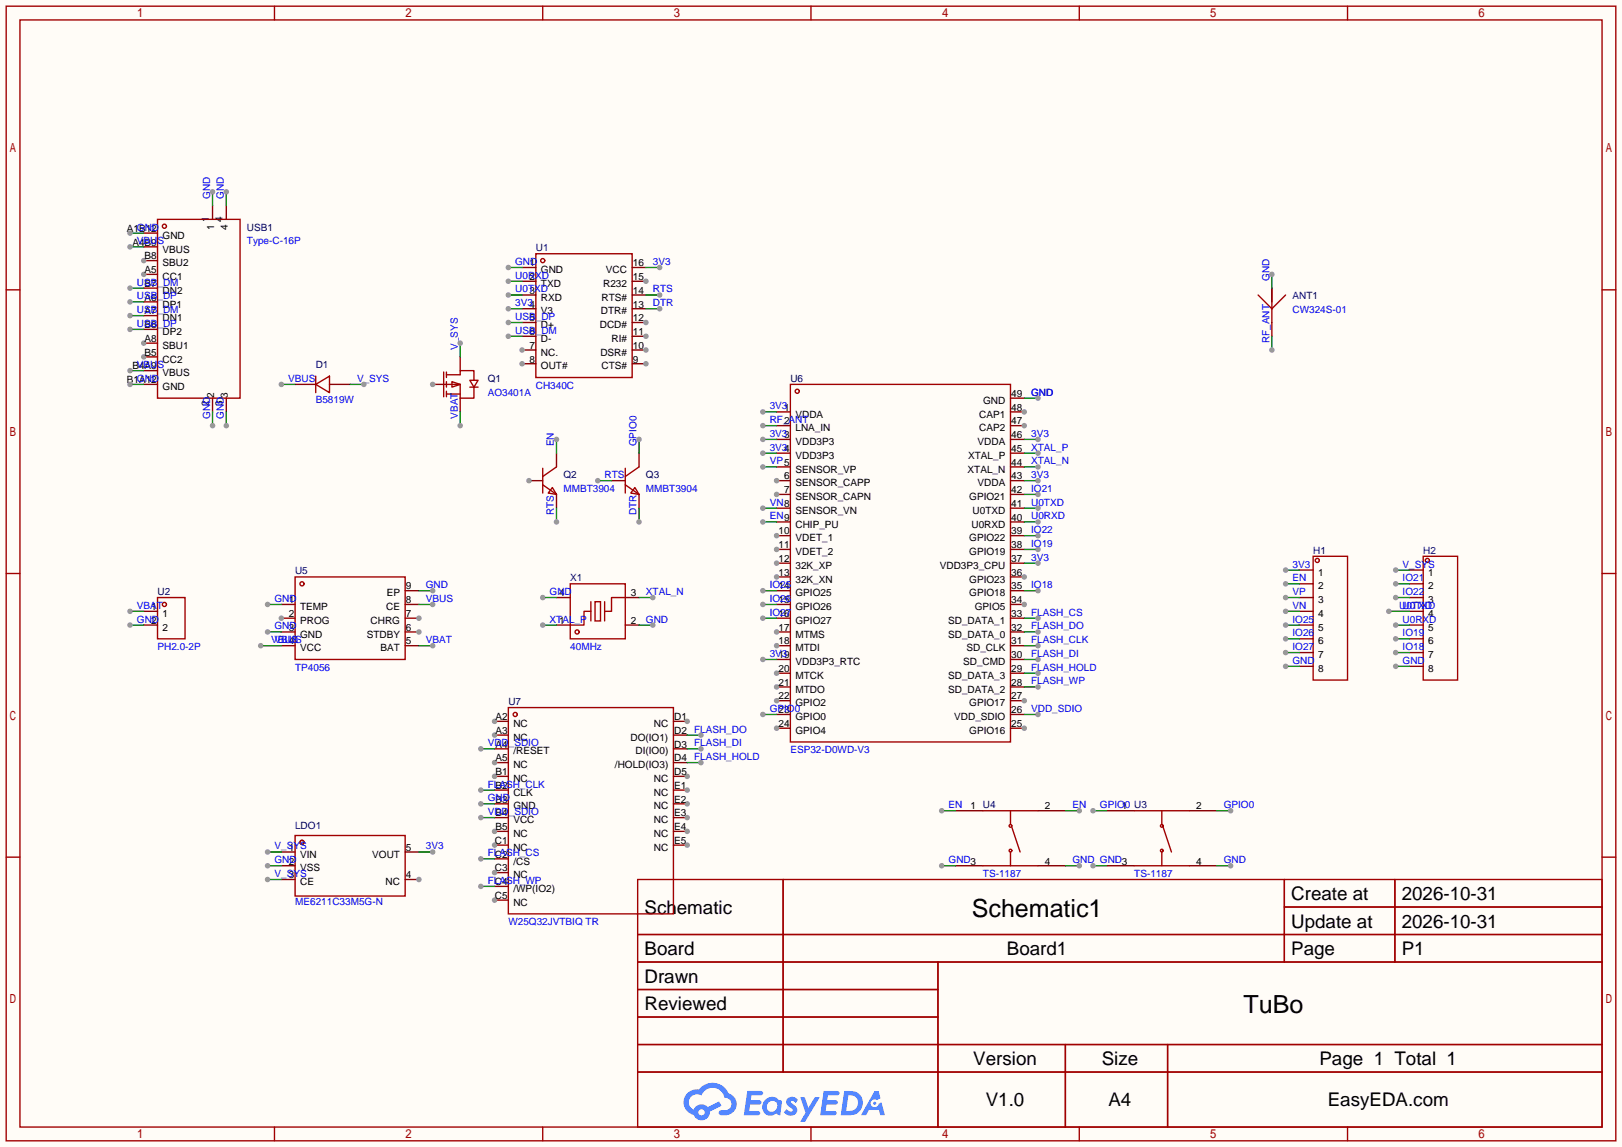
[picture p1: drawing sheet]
<svg xmlns="http://www.w3.org/2000/svg" width="299mm" height="212mm" viewBox="0 0 299 212" stroke-linecap="round" stroke-linejoin="round" font-family="sans-serif">
<path d="M0 0h299.5v211.8h-299.5z" fill="#fffcf7"/>
<g fill="none" stroke="#a10000" stroke-width=".25">
<path d="M1.1 1.1h297.2v209.6h-297.2zM3.7 3.7h292.1v204.5h-292.1zM50.7 1.1v2.6M100.2 1.1v2.6M149.7 1.1v2.6M199.3 1.1v2.6M248.8 1.1v2.6M1.1 53.5h2.6M295.8 53.5h2.5M1.1 105.9h2.6M295.8 105.9h2.5M1.1 158.3h2.6"/>
<path d="M295.8 158.3h2.5M117.7 162.4h178.1v45.8h-178.1zM117.7 172.6h178.1M117.7 177.7h178.1M144.6 162.4v35.6M173.2 177.7v30.5M237.1 162.4v15.3M237.1 167.5h58.7M257.5 162.4v15.3M117.7 182.8h55.5M117.7 192.9h178.1M117.7 187.8h55.5"/>
<path d="M117.7 198h178.1M196.7 192.9v15.3M215.6 192.9v15.3M50.7 208.2v2.5M100.2 208.2v2.5M149.7 208.2v2.5M199.3 208.2v2.5M248.8 208.2v2.5"/>
</g>
<g fill="#5487ff">
<path d="M145.5 202.8a1.3 1.3 0 0 1 1.8 .3l-.4 .6a.54 .54 0 0 0-.9-.2l.1 .2a1.58 1.58 0 0 1 1.1 1.6 1.43 1.43 0 0 1-2.5 .1l.5-.6a.64 .64 0 0 0 .5 .5 .64 .64 0 0 0 .7-.3l-.2-.2a1.6 1.6 0 0 1-1-1.6z"/>
<path d="M147.7 202.7h.9l.7 1.9 1.1-1.9h.9l-2.7 4.5h-.9l1-1.7z"/>
<path d="M138 201.5h1.6a1.31 1.31 0 0 1 1.2 .2 .4 .4 0 0 1-.3 .6h-1.8l-.1 .9h1.6a.4 .4 0 0 1 .4 .4 .4 .4 0 0 1-.4 .4h-1.7l-.2 1.2h.8a1.23 1.23 0 0 1 1.2 .2 .39 .39 0 0 1-.3 .6h-2.7z"/>
<path d="M152.1 201.5h1.6a1.32 1.32 0 0 1 1.3 .2 .39 .39 0 0 1-.4 .6h-1.7l-.2 .9h1.7a.4 .4 0 0 1 .3 .4 .4 .4 0 0 1-.4 .4h-1.7l-.2 1.2h.8a1.23 1.23 0 0 1 1.2 .2 .39 .39 0 0 1-.3 .6h-2.7z"/>
<path d="M161.5 201.5h.7l.4 1.3-.7 .4a.75 .75 0 0 0-1.1 .3 .75 .75 0 0 0 .5 1 .75 .75 0 0 0 .9-.6l.6-.3 .6 2.4h-.9l-.2-1h-1.9l-.5 1h-.9z"/>
<path d="M155.9 201.5l-.7 4.5h1.5a2.27 2.27 0 0 0 2.6-2.3 2.27 2.27 0 0 0-2.7-2.2zM156.6 202.3a1.5 1.5 0 0 1 1.8 1.5 1.5 1.5 0 0 1-1.9 1.4h-.3z"/>
<path d="M141.3 203.1a1.62 1.62 0 0 0-.4 2.1 1.62 1.62 0 0 0 2 .7l.4-.3 .3 .3 .5 .1 .3-2.5-.2-.3h-.4a1.58 1.58 0 0 0-2.5-.1zM141.9 203.6a.99 .99 0 0 1 1.6 .3 .99 .99 0 0 1-.9 1.4 .94 .94 0 0 1-1-.5 .94 .94 0 0 1 .3-1.2z"/>
<path d="M126.9 201.9a2.37 2.37 0 0 0 1.2 4 1.54 1.54 0 0 0 1.7 1 1.54 1.54 0 0 0 1.3-1.6l2.1-1.1-.5-.8-2 1.1a1.57 1.57 0 0 0-2.6 .4 1.5 1.5 0 0 1-.8-2.1 1.5 1.5 0 0 1 2.2-.5 2.23 2.23 0 0 1 2.3-1.4 2.23 2.23 0 0 1 2 1.8 1.16 1.16 0 0 1 1.2 1.1 1.16 1.16 0 0 1-1 1.3h-.7a.47 .47 0 0 0-.6 .3 .47 .47 0 0 0 .4 .6 2.23 2.23 0 0 0 2.3-.7 2.23 2.23 0 0 0 .4-2.3 2.16 2.16 0 0 0-1.3-1.1 3.2 3.2 0 0 0-5.4-.7l-1.2 .1zM129 205.4a.58 .58 0 0 1 1.1 0 .58 .58 0 0 1-1.1 0z"/>
<circle cx="161.5" cy="203.8" r=".28"/>
</g>
<g fill="none" stroke="#a10000" stroke-width=".25">
<path d="M54.5 154.3h20.3v11.2h-20.3z"/>
<circle cx="55.8" cy="155.6" r=".38"/>
</g>
<path d="M51.9 157.4h2.6M51.9 159.9h2.6M51.9 162.4h2.6M74.8 162.4h2.5" fill="none" stroke="#870000" stroke-width=".25"/>
<circle cx="77.3" cy="162.4" r=".51" fill="#999"/>
<path d="M96.4 49.4h2.5M96.4 51.9h2.5M96.4 54.5h2.5M96.4 57h2.5M96.4 59.6h2.5M96.4 62.1h2.5M96.4 64.6h2.5M74.8 157.4h2.5" fill="none" stroke="#870000" stroke-width=".25"/>
<g fill="none" stroke="#a10000" stroke-width=".25">
<path d="M98.9 46.9h17.8v22.8h-17.8z"/>
<circle cx="100.2" cy="48.1" r=".38"/>
</g>
<circle cx="96.4" cy="64.6" r=".51" fill="#999"/>
<path d="M96.4 67.2h2.5" fill="none" stroke="#870000" stroke-width=".25"/>
<circle cx="96.4" cy="67.2" r=".51" fill="#999"/>
<path d="M116.7 67.2h2.6" fill="none" stroke="#870000" stroke-width=".25"/>
<circle cx="119.3" cy="67.2" r=".51" fill="#999"/>
<path d="M116.7 64.6h2.6" fill="none" stroke="#870000" stroke-width=".25"/>
<circle cx="119.3" cy="64.6" r=".51" fill="#999"/>
<path d="M116.7 62.1h2.6" fill="none" stroke="#870000" stroke-width=".25"/>
<circle cx="119.3" cy="62.1" r=".51" fill="#999"/>
<path d="M116.7 59.6h2.6" fill="none" stroke="#870000" stroke-width=".25"/>
<circle cx="119.3" cy="59.6" r=".51" fill="#999"/>
<path d="M116.7 57h2.6M116.7 54.5h2.6M116.7 51.9h2.6" fill="none" stroke="#870000" stroke-width=".25"/>
<circle cx="119.3" cy="51.9" r=".51" fill="#999"/>
<path d="M116.7 49.4h2.6M74.8 109.1h2.5M74.8 111.6h2.5M74.8 114.2h2.5" fill="none" stroke="#870000" stroke-width=".25"/>
<circle cx="77.3" cy="114.2" r=".51" fill="#999"/>
<path d="M74.8 116.7h2.5" fill="none" stroke="#870000" stroke-width=".25"/>
<circle cx="77.3" cy="116.7" r=".51" fill="#999"/>
<path d="M51.9 119.3h2.6M51.9 116.7h2.6M51.9 114.2h2.6M74.8 119.3h2.5" fill="none" stroke="#870000" stroke-width=".25"/>
<circle cx="51.9" cy="114.2" r=".51" fill="#999"/>
<path d="M143.4 76.1h2.5M143.4 78.6h2.5M143.4 81.2h2.5M143.4 83.7h2.5M143.4 86.2h2.5M143.4 88.8h2.5M51.9 111.6h2.6" fill="none" stroke="#870000" stroke-width=".25"/>
<g fill="none" stroke="#a10000" stroke-width=".25">
<path d="M145.9 71h40.7v66h-40.7zM54.5 106.6h20.3v15.2h-20.3z"/>
<circle cx="147.2" cy="72.3" r=".38"/>
<circle cx="55.8" cy="107.8" r=".38"/>
</g>
<circle cx="143.4" cy="88.8" r=".51" fill="#999"/>
<path d="M143.4 91.3h2.5" fill="none" stroke="#870000" stroke-width=".25"/>
<circle cx="143.4" cy="91.3" r=".51" fill="#999"/>
<path d="M143.4 93.9h2.5M143.4 96.4h2.5M143.4 98.9h2.5" fill="none" stroke="#870000" stroke-width=".25"/>
<circle cx="143.4" cy="98.9" r=".51" fill="#999"/>
<path d="M143.4 101.5h2.5" fill="none" stroke="#870000" stroke-width=".25"/>
<circle cx="143.4" cy="101.5" r=".51" fill="#999"/>
<path d="M143.4 104h2.5" fill="none" stroke="#870000" stroke-width=".25"/>
<circle cx="143.4" cy="104" r=".51" fill="#999"/>
<path d="M143.4 106.6h2.5" fill="none" stroke="#870000" stroke-width=".25"/>
<circle cx="143.4" cy="106.6" r=".51" fill="#999"/>
<path d="M143.4 109.1h2.5M143.4 111.6h2.5M143.4 114.2h2.5M143.4 116.7h2.5" fill="none" stroke="#870000" stroke-width=".25"/>
<circle cx="143.4" cy="116.7" r=".51" fill="#999"/>
<path d="M143.4 119.3h2.5" fill="none" stroke="#870000" stroke-width=".25"/>
<circle cx="143.4" cy="119.3" r=".51" fill="#999"/>
<path d="M143.4 121.8h2.5M143.4 124.3h2.5" fill="none" stroke="#870000" stroke-width=".25"/>
<circle cx="143.4" cy="124.3" r=".51" fill="#999"/>
<path d="M143.4 126.9h2.5" fill="none" stroke="#870000" stroke-width=".25"/>
<circle cx="143.4" cy="126.9" r=".51" fill="#999"/>
<path d="M143.4 129.4h2.5" fill="none" stroke="#870000" stroke-width=".25"/>
<circle cx="143.4" cy="129.4" r=".51" fill="#999"/>
<path d="M143.4 132h2.5M143.4 134.5h2.5" fill="none" stroke="#870000" stroke-width=".25"/>
<circle cx="143.4" cy="134.5" r=".51" fill="#999"/>
<path d="M186.6 134.5h2.5" fill="none" stroke="#870000" stroke-width=".25"/>
<circle cx="189.1" cy="134.5" r=".51" fill="#999"/>
<path d="M186.6 132h2.5M186.6 129.4h2.5" fill="none" stroke="#870000" stroke-width=".25"/>
<circle cx="189.1" cy="129.4" r=".51" fill="#999"/>
<path d="M186.6 119.3h2.5M186.6 116.7h2.5M186.6 114.2h2.5M186.6 111.6h2.5M186.6 126.9h2.5M186.6 124.3h2.5M186.6 121.8h2.5" fill="none" stroke="#870000" stroke-width=".25"/>
<circle cx="189.1" cy="111.6" r=".51" fill="#999"/>
<path d="M186.6 109.1h2.5M186.6 106.6h2.5" fill="none" stroke="#870000" stroke-width=".25"/>
<circle cx="189.1" cy="106.6" r=".51" fill="#999"/>
<path d="M186.6 78.6h2.5M186.6 98.9h2.5M186.6 96.4h2.5M186.6 93.9h2.5M186.6 91.3h2.5M186.6 88.8h2.5M186.6 86.2h2.5M186.6 83.7h2.5M186.6 81.2h2.5M186.6 104h2.5M186.6 101.5h2.5" fill="none" stroke="#870000" stroke-width=".25"/>
<circle cx="189.1" cy="78.6" r=".51" fill="#999"/>
<path d="M186.6 76.1h2.5" fill="none" stroke="#870000" stroke-width=".25"/>
<circle cx="189.1" cy="76.1" r=".51" fill="#999"/>
<path d="M234.8 53.2v2.6M234.8 59.6v2.5M79.9 71h2.5M85 65.9v2.6M186.6 73.5h2.5" fill="none" stroke="#870000" stroke-width=".25"/>
<path d="M232.3 54.5l2.5 2.5 2.6-2.5M234.8 53.2v6.4" fill="none" stroke="#a10000" stroke-width=".25"/>
<circle cx="79.9" cy="71" r=".51" fill="#999"/>
<path d="M39.2 38v2.5M41.8 38v2.5M26.5 48.1h2.6M39.2 73.5v2.6M41.8 73.5v2.6M85 73.5v2.6" fill="none" stroke="#870000" stroke-width=".25"/>
<path d="M81.9 68.7v4.6M82.4 71h2.6v2.5h2.5v-2M82.4 69.2h2.6v-.7h2.5v1.7M82.4 72.8h2.6M82.4 68.7v1M82.4 70.5v1M82.4 72.3v1M83.4 70.5l1.6 .5-1.6 .5zM86.7 70.2h1.6l-.8 1.3zM86.7 71.5h1.6" fill="none" stroke="#a10000" stroke-width=".25"/>
<circle cx="26.5" cy="48.1" r=".51" fill="#999"/>
<path d="M26.5 53.2h2.6M26.5 60.8h2.6M26.5 65.9h2.6" fill="none" stroke="#870000" stroke-width=".25"/>
<circle cx="26.5" cy="65.9" r=".51" fill="#999"/>
<path d="M26.5 63.4h2.6" fill="none" stroke="#870000" stroke-width=".25"/>
<circle cx="26.5" cy="63.4" r=".51" fill="#999"/>
<path d="M26.5 58.3h2.6M26.5 55.8h2.6M26.5 50.7h2.6" fill="none" stroke="#870000" stroke-width=".25"/>
<circle cx="26.5" cy="50.7" r=".51" fill="#999"/>
<path d="M26.5 45.6h2.6M26.5 43.1h2.6M26.5 71h2.6M26.5 68.5h2.6M26.5 112.9h2.6M26.5 115.4h2.6M91.3 133.2h2.6" fill="none" stroke="#870000" stroke-width=".25"/>
<g fill="none" stroke="#a10000" stroke-width=".25">
<path d="M29.1 40.5h15.2v33h-15.2zM29.1 110.4h5.1v7.6h-5.1zM93.9 130.7h30.4v38.1h-30.4z"/>
<circle cx="30.4" cy="41.8" r=".38"/>
<circle cx="30.4" cy="111.6" r=".38"/>
<circle cx="95.1" cy="132" r=".38"/>
</g>
<circle cx="91.3" cy="133.2" r=".51" fill="#999"/>
<path d="M91.3 135.8h2.6" fill="none" stroke="#870000" stroke-width=".25"/>
<circle cx="91.3" cy="135.8" r=".51" fill="#999"/>
<path d="M91.3 138.3h2.6M91.3 140.8h2.6" fill="none" stroke="#870000" stroke-width=".25"/>
<circle cx="91.3" cy="140.8" r=".51" fill="#999"/>
<path d="M91.3 143.4h2.6" fill="none" stroke="#870000" stroke-width=".25"/>
<circle cx="91.3" cy="143.4" r=".51" fill="#999"/>
<path d="M91.3 145.9h2.6M91.3 148.5h2.6M91.3 151h2.6M91.3 153.5h2.6" fill="none" stroke="#870000" stroke-width=".25"/>
<circle cx="91.3" cy="153.5" r=".51" fill="#999"/>
<path d="M91.3 156.1h2.6" fill="none" stroke="#870000" stroke-width=".25"/>
<circle cx="91.3" cy="156.1" r=".51" fill="#999"/>
<path d="M91.3 158.6h2.6M91.3 161.2h2.6" fill="none" stroke="#870000" stroke-width=".25"/>
<circle cx="91.3" cy="161.2" r=".51" fill="#999"/>
<path d="M91.3 163.7h2.6M91.3 166.2h2.6" fill="none" stroke="#870000" stroke-width=".25"/>
<circle cx="91.3" cy="166.2" r=".51" fill="#999"/>
<path d="M124.3 156.1h2.6" fill="none" stroke="#870000" stroke-width=".25"/>
<circle cx="126.9" cy="156.1" r=".51" fill="#999"/>
<path d="M124.3 153.5h2.6" fill="none" stroke="#870000" stroke-width=".25"/>
<circle cx="126.9" cy="153.5" r=".51" fill="#999"/>
<path d="M124.3 151h2.6" fill="none" stroke="#870000" stroke-width=".25"/>
<circle cx="126.9" cy="151" r=".51" fill="#999"/>
<path d="M124.3 148.5h2.6" fill="none" stroke="#870000" stroke-width=".25"/>
<circle cx="126.9" cy="148.5" r=".51" fill="#999"/>
<path d="M124.3 145.9h2.6" fill="none" stroke="#870000" stroke-width=".25"/>
<circle cx="126.9" cy="145.9" r=".51" fill="#999"/>
<path d="M124.3 143.4h2.6" fill="none" stroke="#870000" stroke-width=".25"/>
<circle cx="126.9" cy="143.4" r=".51" fill="#999"/>
<path d="M124.3 138.3h2.6M124.3 135.8h2.6M124.3 133.2h2.6M124.3 140.8h2.6" fill="none" stroke="#870000" stroke-width=".25"/>
<circle cx="126.9" cy="133.2" r=".51" fill="#999"/>
<path d="M97.7 88.8h2.5M102.7 83.7v2.5" fill="none" stroke="#870000" stroke-width=".25"/>
<circle cx="97.7" cy="88.8" r=".51" fill="#999"/>
<g fill="none" stroke="#870000" stroke-width=".25">
<path d="M54.5 71h3.8M60.8 71h3.8M102.7 91.3v2.6M112.9 88.8h2.5M118 83.7v2.5M118 91.3v2.6M102.7 115.4h2.6M102.7 110.4h2.6M115.4 115.4h2.6M115.4 110.4h2.6M239.9 115.4h2.5M239.9 110.4h2.5"/>
<path d="M239.9 105.3h2.5M239.9 107.8h2.5M239.9 112.9h2.5M239.9 118h2.5M260.2 115.4h2.6M260.2 110.4h2.6M260.2 105.3h2.6M260.2 107.8h2.6M260.2 112.9h2.6M260.2 118h2.6M239.9 120.5h2.5M239.9 123.1h2.5"/>
<path d="M260.2 120.5h2.6M260.2 123.1h2.6M176.4 159.9h5.1M176.4 149.7h5.1M191.6 159.9h5.1M191.6 149.7h5.1M204.3 159.9h5.1M204.3 149.7h5.1M219.6 159.9h5.1M219.6 149.7h5.1"/>
</g>
<g fill="none" stroke="#a10000" stroke-width=".25">
<path d="M58.3 71l2.5-1.5v3zM58.3 69.5v3M100.2 89.5l2.5 1.8M100.2 86.5v4.6M102 90l.7 1.3-1.5-.2zM102.7 86.2l-2.5 1.8M115.4 89.5l2.6 1.8M115.4 86.5v4.6M117.2 90l.8 1.3-1.5-.2zM118 86.2l-2.6 1.8M105.3 107.8h10.1v10.2h-10.1zM109.1 112.9h-1.3v2.5h-2.5"/>
<path d="M109.1 111.1v3.6M109.9 111.1h1v3.6h-1zM111.6 111.1v3.6M115.4 110.4h-2.5v2.5h-1.3M242.4 102.7h6.4v22.9h-6.4zM262.8 102.7h6.3v22.9h-6.3zM181.5 159.9h10.1M181.5 149.7h10.1M186.6 149.7v2.6M186.6 157.4v2.5M186.8 152.8l1.5 4.6M209.4 159.9h10.2"/>
<path d="M209.4 149.7h10.2M214.5 149.7v2.6M214.5 157.4v2.5M214.8 152.8l1.5 4.6"/>
<circle cx="106.6" cy="116.7" r=".38"/>
<circle cx="243.2" cy="103.5" r=".38"/>
<circle cx="263.5" cy="103.5" r=".38"/>
<circle cx="186.6" cy="157.1" r=".25"/>
<circle cx="186.6" cy="152.5" r=".25"/>
<circle cx="214.5" cy="157.1" r=".25"/>
<circle cx="214.5" cy="152.5" r=".25"/>
</g>
<path d="M189.1 73.5h2.5" fill="none" stroke="#008700" stroke-width=".25"/>
<circle cx="191.6" cy="73.5" r=".51" fill="#999"/>
<path d="M49.4 159.9h2.5" fill="none" stroke="#008700" stroke-width=".25"/>
<circle cx="49.4" cy="159.9" r=".51" fill="#999"/>
<path d="M77.3 157.4h2.6" fill="none" stroke="#008700" stroke-width=".25"/>
<circle cx="79.9" cy="157.4" r=".51" fill="#999"/>
<path d="M24 45.6h2.5" fill="none" stroke="#008700" stroke-width=".25"/>
<circle cx="24" cy="45.6" r=".51" fill="#999"/>
<path d="M24 112.9h2.5" fill="none" stroke="#008700" stroke-width=".25"/>
<circle cx="24" cy="112.9" r=".51" fill="#999"/>
<path d="M189.1 83.7h2.5" fill="none" stroke="#008700" stroke-width=".25"/>
<circle cx="191.6" cy="83.7" r=".51" fill="#999"/>
<path d="M189.1 86.2h2.5" fill="none" stroke="#008700" stroke-width=".25"/>
<circle cx="191.6" cy="86.2" r=".51" fill="#999"/>
<path d="M140.8 78.6h2.6" fill="none" stroke="#008700" stroke-width=".25"/>
<circle cx="140.8" cy="78.6" r=".51" fill="#999"/>
<path d="M189.1 119.3h2.5" fill="none" stroke="#008700" stroke-width=".25"/>
<circle cx="191.6" cy="119.3" r=".51" fill="#999"/>
<path d="M189.1 114.2h2.5" fill="none" stroke="#008700" stroke-width=".25"/>
<circle cx="191.6" cy="114.2" r=".51" fill="#999"/>
<path d="M189.1 121.8h2.5" fill="none" stroke="#008700" stroke-width=".25"/>
<circle cx="191.6" cy="121.8" r=".51" fill="#999"/>
<path d="M189.1 126.9h2.5" fill="none" stroke="#008700" stroke-width=".25"/>
<circle cx="191.6" cy="126.9" r=".51" fill="#999"/>
<path d="M189.1 124.3h2.5" fill="none" stroke="#008700" stroke-width=".25"/>
<circle cx="191.6" cy="124.3" r=".51" fill="#999"/>
<path d="M93.9 49.4h2.5" fill="none" stroke="#008700" stroke-width=".25"/>
<circle cx="93.9" cy="49.4" r=".51" fill="#999"/>
<path d="M93.9 57h2.5" fill="none" stroke="#008700" stroke-width=".25"/>
<circle cx="93.9" cy="57" r=".51" fill="#999"/>
<path d="M24 68.5h2.5" fill="none" stroke="#008700" stroke-width=".25"/>
<circle cx="24" cy="68.5" r=".51" fill="#999"/>
<path d="M85 63.4v2.5" fill="none" stroke="#008700" stroke-width=".25"/>
<circle cx="85" cy="63.4" r=".51" fill="#999"/>
<path d="M118 110.4h2.5" fill="none" stroke="#008700" stroke-width=".25"/>
<circle cx="120.5" cy="110.4" r=".51" fill="#999"/>
<path d="M88.8 151h2.5" fill="none" stroke="#008700" stroke-width=".25"/>
<circle cx="88.8" cy="151" r=".51" fill="#999"/>
<path d="M88.8 158.6h2.5" fill="none" stroke="#008700" stroke-width=".25"/>
<circle cx="88.8" cy="158.6" r=".51" fill="#999"/>
<path d="M126.9 135.8h2.5" fill="none" stroke="#008700" stroke-width=".25"/>
<circle cx="129.4" cy="135.8" r=".51" fill="#999"/>
<path d="M24 60.8h2.5" fill="none" stroke="#008700" stroke-width=".25"/>
<circle cx="24" cy="60.8" r=".51" fill="#999"/>
<path d="M126.9 140.8h2.5" fill="none" stroke="#008700" stroke-width=".25"/>
<circle cx="129.4" cy="140.8" r=".51" fill="#999"/>
<path d="M49.4 111.6h2.5" fill="none" stroke="#008700" stroke-width=".25"/>
<circle cx="49.4" cy="111.6" r=".51" fill="#999"/>
<path d="M119.3 49.4h2.5" fill="none" stroke="#008700" stroke-width=".25"/>
<circle cx="121.8" cy="49.4" r=".51" fill="#999"/>
<path d="M49.4 116.7h2.5" fill="none" stroke="#008700" stroke-width=".25"/>
<circle cx="49.4" cy="116.7" r=".51" fill="#999"/>
<path d="M77.3 111.6h2.6" fill="none" stroke="#008700" stroke-width=".25"/>
<circle cx="79.9" cy="111.6" r=".51" fill="#999"/>
<path d="M77.3 109.1h2.6" fill="none" stroke="#008700" stroke-width=".25"/>
<circle cx="79.9" cy="109.1" r=".51" fill="#999"/>
<path d="M257.7 105.3h2.5" fill="none" stroke="#008700" stroke-width=".25"/>
<circle cx="257.7" cy="105.3" r=".51" fill="#999"/>
<path d="M140.8 83.7h2.6" fill="none" stroke="#008700" stroke-width=".25"/>
<circle cx="140.8" cy="83.7" r=".51" fill="#999"/>
<path d="M234.8 50.7v2.5" fill="none" stroke="#008700" stroke-width=".25"/>
<circle cx="234.8" cy="50.7" r=".51" fill="#999"/>
<path d="M140.8 121.8h2.6" fill="none" stroke="#008700" stroke-width=".25"/>
<circle cx="140.8" cy="121.8" r=".51" fill="#999"/>
<path d="M24 43.1h2.5" fill="none" stroke="#008700" stroke-width=".25"/>
<circle cx="24" cy="43.1" r=".51" fill="#999"/>
<path d="M189.1 104h2.5" fill="none" stroke="#008700" stroke-width=".25"/>
<circle cx="191.6" cy="104" r=".51" fill="#999"/>
<path d="M24 71h2.5" fill="none" stroke="#008700" stroke-width=".25"/>
<circle cx="24" cy="71" r=".51" fill="#999"/>
<path d="M189.1 88.8h2.5" fill="none" stroke="#008700" stroke-width=".25"/>
<circle cx="191.6" cy="88.8" r=".51" fill="#999"/>
<path d="M39.2 35.4v2.6" fill="none" stroke="#008700" stroke-width=".25"/>
<circle cx="39.2" cy="35.4" r=".51" fill="#999"/>
<path d="M189.1 81.2h2.5" fill="none" stroke="#008700" stroke-width=".25"/>
<circle cx="191.6" cy="81.2" r=".51" fill="#999"/>
<path d="M39.2 76.1v2.5" fill="none" stroke="#008700" stroke-width=".25"/>
<circle cx="39.2" cy="78.6" r=".51" fill="#999"/>
<path d="M237.4 105.3h2.5" fill="none" stroke="#008700" stroke-width=".25"/>
<circle cx="237.4" cy="105.3" r=".51" fill="#999"/>
<path d="M41.8 76.1v2.5" fill="none" stroke="#008700" stroke-width=".25"/>
<circle cx="41.8" cy="78.6" r=".51" fill="#999"/>
<path d="M41.8 35.4v2.6" fill="none" stroke="#008700" stroke-width=".25"/>
<circle cx="41.8" cy="35.4" r=".51" fill="#999"/>
<path d="M24 115.4h2.5" fill="none" stroke="#008700" stroke-width=".25"/>
<circle cx="24" cy="115.4" r=".51" fill="#999"/>
<path d="M88.8 148.5h2.5" fill="none" stroke="#008700" stroke-width=".25"/>
<circle cx="88.8" cy="148.5" r=".51" fill="#999"/>
<path d="M201.8 159.9h2.5" fill="none" stroke="#008700" stroke-width=".25"/>
<circle cx="201.8" cy="159.9" r=".51" fill="#999"/>
<path d="M224.7 159.9h2.5" fill="none" stroke="#008700" stroke-width=".25"/>
<circle cx="227.2" cy="159.9" r=".51" fill="#999"/>
<path d="M173.9 159.9h2.5" fill="none" stroke="#008700" stroke-width=".25"/>
<circle cx="173.9" cy="159.9" r=".51" fill="#999"/>
<path d="M196.7 159.9h2.6" fill="none" stroke="#008700" stroke-width=".25"/>
<circle cx="199.3" cy="159.9" r=".51" fill="#999"/>
<path d="M118 115.4h2.5" fill="none" stroke="#008700" stroke-width=".25"/>
<circle cx="120.5" cy="115.4" r=".51" fill="#999"/>
<path d="M100.2 110.4h2.5" fill="none" stroke="#008700" stroke-width=".25"/>
<circle cx="100.2" cy="110.4" r=".51" fill="#999"/>
<path d="M237.4 123.1h2.5" fill="none" stroke="#008700" stroke-width=".25"/>
<circle cx="237.4" cy="123.1" r=".51" fill="#999"/>
<path d="M257.7 123.1h2.5" fill="none" stroke="#008700" stroke-width=".25"/>
<circle cx="257.7" cy="123.1" r=".51" fill="#999"/>
<path d="M24 58.3h2.5" fill="none" stroke="#008700" stroke-width=".25"/>
<circle cx="24" cy="58.3" r=".51" fill="#999"/>
<path d="M189.1 93.9h2.5" fill="none" stroke="#008700" stroke-width=".25"/>
<circle cx="191.6" cy="93.9" r=".51" fill="#999"/>
<path d="M189.1 96.4h2.5" fill="none" stroke="#008700" stroke-width=".25"/>
<circle cx="191.6" cy="96.4" r=".51" fill="#999"/>
<path d="M119.3 57h2.5" fill="none" stroke="#008700" stroke-width=".25"/>
<circle cx="121.8" cy="57" r=".51" fill="#999"/>
<path d="M140.8 96.4h2.6" fill="none" stroke="#008700" stroke-width=".25"/>
<circle cx="140.8" cy="96.4" r=".51" fill="#999"/>
<path d="M140.8 132h2.6" fill="none" stroke="#008700" stroke-width=".25"/>
<circle cx="140.8" cy="132" r=".51" fill="#999"/>
<path d="M140.8 86.2h2.6" fill="none" stroke="#008700" stroke-width=".25"/>
<circle cx="140.8" cy="86.2" r=".51" fill="#999"/>
<path d="M140.8 109.1h2.6" fill="none" stroke="#008700" stroke-width=".25"/>
<circle cx="140.8" cy="109.1" r=".51" fill="#999"/>
<path d="M140.8 111.6h2.6" fill="none" stroke="#008700" stroke-width=".25"/>
<circle cx="140.8" cy="111.6" r=".51" fill="#999"/>
<path d="M140.8 114.2h2.6" fill="none" stroke="#008700" stroke-width=".25"/>
<circle cx="140.8" cy="114.2" r=".51" fill="#999"/>
<path d="M189.1 98.9h2.5" fill="none" stroke="#008700" stroke-width=".25"/>
<circle cx="191.6" cy="98.9" r=".51" fill="#999"/>
<path d="M189.1 101.5h2.5" fill="none" stroke="#008700" stroke-width=".25"/>
<circle cx="191.6" cy="101.5" r=".51" fill="#999"/>
<path d="M24 53.2h2.5" fill="none" stroke="#008700" stroke-width=".25"/>
<circle cx="24" cy="53.2" r=".51" fill="#999"/>
<path d="M93.9 54.5h2.5" fill="none" stroke="#008700" stroke-width=".25"/>
<circle cx="93.9" cy="54.5" r=".51" fill="#999"/>
<path d="M93.9 51.9h2.5" fill="none" stroke="#008700" stroke-width=".25"/>
<circle cx="93.9" cy="51.9" r=".51" fill="#999"/>
<path d="M102.7 93.9v2.5" fill="none" stroke="#008700" stroke-width=".25"/>
<circle cx="102.7" cy="96.4" r=".51" fill="#999"/>
<path d="M118 81.2v2.5" fill="none" stroke="#008700" stroke-width=".25"/>
<circle cx="118" cy="81.2" r=".51" fill="#999"/>
<path d="M237.4 112.9h2.5" fill="none" stroke="#008700" stroke-width=".25"/>
<circle cx="237.4" cy="112.9" r=".51" fill="#999"/>
<path d="M237.4 118h2.5" fill="none" stroke="#008700" stroke-width=".25"/>
<circle cx="237.4" cy="118" r=".51" fill="#999"/>
<path d="M257.7 107.8h2.5" fill="none" stroke="#008700" stroke-width=".25"/>
<circle cx="257.7" cy="107.8" r=".51" fill="#999"/>
<path d="M257.7 110.4h2.5" fill="none" stroke="#008700" stroke-width=".25"/>
<circle cx="257.7" cy="110.4" r=".51" fill="#999"/>
<path d="M257.7 120.5h2.5" fill="none" stroke="#008700" stroke-width=".25"/>
<circle cx="257.7" cy="120.5" r=".51" fill="#999"/>
<path d="M257.7 118h2.5" fill="none" stroke="#008700" stroke-width=".25"/>
<circle cx="257.7" cy="118" r=".51" fill="#999"/>
<path d="M93.9 62.1h2.5" fill="none" stroke="#008700" stroke-width=".25"/>
<circle cx="93.9" cy="62.1" r=".51" fill="#999"/>
<path d="M196.7 149.7h2.6" fill="none" stroke="#008700" stroke-width=".25"/>
<circle cx="199.3" cy="149.7" r=".51" fill="#999"/>
<path d="M224.7 149.7h2.5" fill="none" stroke="#008700" stroke-width=".25"/>
<circle cx="227.2" cy="149.7" r=".51" fill="#999"/>
<path d="M237.4 107.8h2.5" fill="none" stroke="#008700" stroke-width=".25"/>
<circle cx="237.4" cy="107.8" r=".51" fill="#999"/>
<path d="M100.2 115.4h2.5" fill="none" stroke="#008700" stroke-width=".25"/>
<circle cx="100.2" cy="115.4" r=".51" fill="#999"/>
<path d="M140.8 76.1h2.6" fill="none" stroke="#008700" stroke-width=".25"/>
<circle cx="140.8" cy="76.1" r=".51" fill="#999"/>
<path d="M140.8 81.2h2.6" fill="none" stroke="#008700" stroke-width=".25"/>
<circle cx="140.8" cy="81.2" r=".51" fill="#999"/>
<path d="M48.1 119.3h3.8" fill="none" stroke="#008700" stroke-width=".25"/>
<circle cx="48.1" cy="119.3" r=".51" fill="#999"/>
<path d="M51.9 71h2.6" fill="none" stroke="#008700" stroke-width=".25"/>
<circle cx="51.9" cy="71" r=".51" fill="#999"/>
<path d="M77.3 119.3h2.6" fill="none" stroke="#008700" stroke-width=".25"/>
<circle cx="79.9" cy="119.3" r=".51" fill="#999"/>
<path d="M85 76.1v2.5" fill="none" stroke="#008700" stroke-width=".25"/>
<circle cx="85" cy="78.6" r=".51" fill="#999"/>
<path d="M64.6 71h2.6" fill="none" stroke="#008700" stroke-width=".25"/>
<circle cx="67.2" cy="71" r=".51" fill="#999"/>
<path d="M49.4 157.4h2.5" fill="none" stroke="#008700" stroke-width=".25"/>
<circle cx="49.4" cy="157.4" r=".51" fill="#999"/>
<path d="M49.4 162.4h2.5" fill="none" stroke="#008700" stroke-width=".25"/>
<circle cx="49.4" cy="162.4" r=".51" fill="#999"/>
<path d="M234.8 62.1v2.5" fill="none" stroke="#008700" stroke-width=".25"/>
<circle cx="234.8" cy="64.6" r=".51" fill="#999"/>
<path d="M189.1 132h2.5" fill="none" stroke="#008700" stroke-width=".25"/>
<circle cx="191.6" cy="132" r=".51" fill="#999"/>
<path d="M88.8 138.3h2.5" fill="none" stroke="#008700" stroke-width=".25"/>
<circle cx="88.8" cy="138.3" r=".51" fill="#999"/>
<path d="M88.8 145.9h2.5" fill="none" stroke="#008700" stroke-width=".25"/>
<circle cx="88.8" cy="145.9" r=".51" fill="#999"/>
<path d="M126.9 138.3h2.5" fill="none" stroke="#008700" stroke-width=".25"/>
<circle cx="129.4" cy="138.3" r=".51" fill="#999"/>
<path d="M189.1 116.7h2.5" fill="none" stroke="#008700" stroke-width=".25"/>
<circle cx="191.6" cy="116.7" r=".51" fill="#999"/>
<path d="M88.8 163.7h2.5" fill="none" stroke="#008700" stroke-width=".25"/>
<circle cx="88.8" cy="163.7" r=".51" fill="#999"/>
<path d="M24 55.8h2.5" fill="none" stroke="#008700" stroke-width=".25"/>
<circle cx="24" cy="55.8" r=".51" fill="#999"/>
<path d="M93.9 59.6h2.5" fill="none" stroke="#008700" stroke-width=".25"/>
<circle cx="93.9" cy="59.6" r=".51" fill="#999"/>
<path d="M256.4 112.9h3.8" fill="none" stroke="#008700" stroke-width=".25"/>
<circle cx="256.4" cy="112.9" r=".51" fill="#999"/>
<path d="M257.7 115.4h2.5" fill="none" stroke="#008700" stroke-width=".25"/>
<circle cx="257.7" cy="115.4" r=".51" fill="#999"/>
<path d="M118 93.9v2.5" fill="none" stroke="#008700" stroke-width=".25"/>
<circle cx="118" cy="96.4" r=".51" fill="#999"/>
<path d="M119.3 54.5h2.5" fill="none" stroke="#008700" stroke-width=".25"/>
<circle cx="121.8" cy="54.5" r=".51" fill="#999"/>
<path d="M110.4 88.8h2.5" fill="none" stroke="#008700" stroke-width=".25"/>
<circle cx="110.4" cy="88.8" r=".51" fill="#999"/>
<path d="M102.7 81.2v2.5" fill="none" stroke="#008700" stroke-width=".25"/>
<circle cx="102.7" cy="81.2" r=".51" fill="#999"/>
<path d="M173.9 149.7h2.5" fill="none" stroke="#008700" stroke-width=".25"/>
<circle cx="173.9" cy="149.7" r=".51" fill="#999"/>
<path d="M201.8 149.7h2.5" fill="none" stroke="#008700" stroke-width=".25"/>
<circle cx="201.8" cy="149.7" r=".51" fill="#999"/>
<path d="M237.4 110.4h2.5" fill="none" stroke="#008700" stroke-width=".25"/>
<circle cx="237.4" cy="110.4" r=".51" fill="#999"/>
<path d="M140.8 93.9h2.6" fill="none" stroke="#008700" stroke-width=".25"/>
<circle cx="140.8" cy="93.9" r=".51" fill="#999"/>
<path d="M237.4 115.4h2.5" fill="none" stroke="#008700" stroke-width=".25"/>
<circle cx="237.4" cy="115.4" r=".51" fill="#999"/>
<path d="M237.4 120.5h2.5" fill="none" stroke="#008700" stroke-width=".25"/>
<circle cx="237.4" cy="120.5" r=".51" fill="#999"/>
<path d="M189.1 91.3h2.5" fill="none" stroke="#008700" stroke-width=".25"/>
<circle cx="191.6" cy="91.3" r=".51" fill="#999"/>
<path d="M189.1 109.1h2.5" fill="none" stroke="#008700" stroke-width=".25"/>
<circle cx="191.6" cy="109.1" r=".51" fill="#999"/>
<g font-size="4.6">
<text x="179.4" y="169.4">Schematic1</text>
<text x="229.6" y="187.1">TuBo</text>
</g>
<g font-size="3.5">
<text x="238.4" y="166.2">Create at</text>
<text x="258.8" y="166.2">2026-10-31</text>
<text x="119" y="168.8">Schematic</text>
<text x="238.4" y="171.3">Update at</text>
<text x="258.8" y="171.3">2026-10-31</text>
<text x="119" y="176.4">Board</text>
<text x="185.9" y="176.4">Board1</text>
<text x="238.4" y="176.4">Page</text>
<text x="258.8" y="176.4">P1</text>
<text x="119" y="181.5">Drawn</text>
<text x="119" y="186.6">Reviewed</text>
<text x="179.7" y="196.7">Version</text>
<text x="203.4" y="196.7">Size</text>
<text x="243.6" y="196.7">Page 1 Total 1</text>
<text x="182" y="204.3">V1.0</text>
<text x="204.7" y="204.3">A4</text>
<text x="245.1" y="204.3">EasyEDA.com</text>
</g>
<g font-size="1.8">
<text x="38.5" y="41" transform="rotate(-90 38.5 41)">1</text>
<text x="41.1" y="41" transform="rotate(-90 41.1 41)">4</text>
<text x="23.4" y="42.8">A1B12</text>
<text x="24.4" y="45.4">A4B9</text>
<text x="26.7" y="47.9">B8</text>
<text x="30" y="46.6">VBUS</text>
<text x="30" y="44.1">GND</text>
<text x="39.5" y="42.5" transform="rotate(-90 39.5 42.5)">1</text>
<text x="42.1" y="42.5" transform="rotate(-90 42.1 42.5)">4</text>
<text x="26.7" y="53">B7</text>
<text x="26.7" y="50.4">A5</text>
<text x="30" y="49.2">SBU2</text>
<text x="30" y="51.7">CC1</text>
<text x="97.8" y="49.2">1</text>
<text x="97.8" y="51.7">2</text>
<text x="99.9" y="50.4">GND</text>
<text x="99.9" y="53">TXD</text>
<text x="111.4" y="53">R232</text>
<text x="111.9" y="50.4">VCC</text>
<text x="116.8" y="51.7">15</text>
<text x="116.8" y="49.2">16</text>
<text x="26.7" y="58.1">A7</text>
<text x="26.7" y="55.5">A6</text>
<text x="30" y="54.3">DN2</text>
<text x="30" y="59.3">DN1</text>
<text x="30" y="56.8">DP1</text>
<text x="97.8" y="54.3">3</text>
<text x="97.8" y="59.3">5</text>
<text x="99.9" y="55.5">RXD</text>
<text x="99.9" y="58.1">V3</text>
<text x="110.9" y="58.1">DTR#</text>
<text x="111.1" y="55.5">RTS#</text>
<text x="116.8" y="59.3">12</text>
<text x="116.8" y="56.8">13</text>
<text x="116.8" y="54.3">14</text>
<text x="26.7" y="60.6">B6</text>
<text x="26.7" y="65.7">B5</text>
<text x="26.7" y="63.1">A8</text>
<text x="30" y="61.9">DP2</text>
<text x="30" y="64.4">SBU1</text>
<text x="97.8" y="61.9">6</text>
<text x="97.8" y="64.4">7</text>
<text x="99.9" y="60.6">D+</text>
<text x="99.9" y="63.1">D-</text>
<text x="99.9" y="65.7">NC.</text>
<text x="110.7" y="60.6">DCD#</text>
<text x="110.8" y="65.7">DSR#</text>
<text x="112.9" y="63.1">RI#</text>
<text x="116.8" y="64.4">10</text>
<text x="116.8" y="61.9">11</text>
<text x="23.4" y="70.8">B1A12</text>
<text x="24.4" y="68.2">B4A9</text>
<text x="30" y="67">CC2</text>
<text x="30" y="69.5">VBUS</text>
<text x="97.8" y="67">8</text>
<text x="99.9" y="68.2">OUT#</text>
<text x="111.1" y="68.2">CTS#</text>
<text x="116.8" y="67">9</text>
<text x="30" y="72">GND</text>
<text x="38.5" y="75" transform="rotate(-90 38.5 75)">2</text>
<text x="39.5" y="73.5" transform="rotate(-90 39.5 73.5)">2</text>
<text x="41.1" y="75" transform="rotate(-90 41.1 75)">3</text>
<text x="42.1" y="73.5" transform="rotate(-90 42.1 73.5)">3</text>
<text x="146.9" y="77.1">VDDA</text>
<text x="180.8" y="77.1">CAP1</text>
<text x="181.5" y="74.6">GND</text>
<text x="186.7" y="75.8">48</text>
<text x="186.7" y="73.3">49</text>
<text x="144.8" y="78.4">2</text>
<text x="146.9" y="79.7">LNA_IN</text>
<text x="146.9" y="82.2">VDD3P3</text>
<text x="180.5" y="82.2">VDDA</text>
<text x="180.8" y="79.7">CAP2</text>
<text x="186.7" y="83.5">45</text>
<text x="186.7" y="80.9">46</text>
<text x="186.7" y="78.4">47</text>
<text x="144.8" y="88.5">6</text>
<text x="146.9" y="84.7">VDD3P3</text>
<text x="146.9" y="87.3">SENSOR_VP</text>
<text x="146.9" y="89.8">SENSOR_CAPP</text>
<text x="178.6" y="87.3">XTAL_N</text>
<text x="178.7" y="84.7">XTAL_P</text>
<text x="180.5" y="89.8">VDDA</text>
<text x="186.7" y="88.5">43</text>
<text x="186.7" y="86">44</text>
<text x="144.8" y="91.1">7</text>
<text x="146.9" y="92.4">SENSOR_CAPN</text>
<text x="146.9" y="94.9">SENSOR_VN</text>
<text x="179" y="92.4">GPIO21</text>
<text x="179.6" y="94.9">U0TXD</text>
<text x="186.7" y="93.6">41</text>
<text x="186.7" y="91.1">42</text>
<text x="143.7" y="98.7">10</text>
<text x="143.7" y="101.2">11</text>
<text x="146.9" y="97.4">CHIP_PU</text>
<text x="146.9" y="100">VDET_1</text>
<text x="179" y="100">GPIO22</text>
<text x="179.4" y="97.4">U0RXD</text>
<text x="186.7" y="101.2">38</text>
<text x="186.7" y="98.7">39</text>
<text x="186.7" y="96.2">40</text>
<text x="143.7" y="103.8">12</text>
<text x="143.7" y="106.3">13</text>
<text x="146.9" y="102.5">VDET_2</text>
<text x="146.9" y="105.1">32K_XP</text>
<text x="146.9" y="107.6">32K_XN</text>
<text x="173.5" y="105.1">VDD3P3_CPU</text>
<text x="179" y="107.6">GPIO23</text>
<text x="179" y="102.5">GPIO19</text>
<text x="186.7" y="106.3">36</text>
<text x="186.7" y="103.8">37</text>
<text x="243.4" y="106.3">1</text>
<text x="263.7" y="106.3">1</text>
<text x="27.9" y="112.7">1</text>
<text x="30" y="113.9">1</text>
<text x="53.3" y="113.9">2</text>
<text x="53.3" y="111.4">1</text>
<text x="55.4" y="112.7">TEMP</text>
<text x="71.3" y="112.7">CE</text>
<text x="71.4" y="110.1">EP</text>
<text x="74.9" y="108.9">9</text>
<text x="74.9" y="111.4">8</text>
<text x="74.9" y="113.9">7</text>
<text x="103.2" y="110.1">4</text>
<text x="116.5" y="110.1">3</text>
<text x="143.7" y="108.9">14</text>
<text x="143.7" y="111.4">15</text>
<text x="143.7" y="113.9">16</text>
<text x="146.9" y="110.1">GPIO25</text>
<text x="146.9" y="112.7">GPIO26</text>
<text x="179" y="110.1">GPIO18</text>
<text x="180" y="112.7">GPIO5</text>
<text x="186.7" y="113.9">33</text>
<text x="186.7" y="111.4">34</text>
<text x="186.7" y="108.9">35</text>
<text x="243.4" y="108.9">2</text>
<text x="243.4" y="111.4">3</text>
<text x="243.4" y="113.9">4</text>
<text x="263.7" y="108.9">2</text>
<text x="263.7" y="111.4">3</text>
<text x="263.7" y="113.9">4</text>
<text x="27.9" y="115.2">2</text>
<text x="30" y="116.5">2</text>
<text x="53.3" y="119">4</text>
<text x="53.3" y="116.5">3</text>
<text x="55.4" y="117.8">GND</text>
<text x="55.4" y="115.2">PROG</text>
<text x="67.7" y="117.8">STDBY</text>
<text x="68.4" y="115.2">CHRG</text>
<text x="74.9" y="116.5">6</text>
<text x="74.9" y="119">5</text>
<text x="103.2" y="115.2">1</text>
<text x="116.5" y="115.2">2</text>
<text x="143.7" y="116.5">17</text>
<text x="143.7" y="119">18</text>
<text x="146.9" y="115.2">GPIO27</text>
<text x="146.9" y="117.8">MTMS</text>
<text x="175" y="117.8">SD_DATA_0</text>
<text x="175" y="115.2">SD_DATA_1</text>
<text x="186.7" y="119">31</text>
<text x="186.7" y="116.5">32</text>
<text x="243.4" y="116.5">5</text>
<text x="243.4" y="119">6</text>
<text x="263.7" y="116.5">5</text>
<text x="263.7" y="119">6</text>
<text x="55.4" y="120.3">VCC</text>
<text x="70.3" y="120.3">BAT</text>
<text x="143.7" y="121.6">19</text>
<text x="143.7" y="124.1">20</text>
<text x="146.9" y="120.3">MTDI</text>
<text x="146.9" y="122.8">VDD3P3_RTC</text>
<text x="146.9" y="125.4">MTCK</text>
<text x="175" y="125.4">SD_DATA_3</text>
<text x="177.8" y="122.8">SD_CMD</text>
<text x="178.4" y="120.3">SD_CLK</text>
<text x="186.7" y="124.1">29</text>
<text x="186.7" y="121.6">30</text>
<text x="243.4" y="121.6">7</text>
<text x="243.4" y="124.1">8</text>
<text x="263.7" y="121.6">7</text>
<text x="263.7" y="124.1">8</text>
<text x="143.7" y="126.6">21</text>
<text x="143.7" y="129.2">22</text>
<text x="143.7" y="131.7">23</text>
<text x="146.9" y="127.9">MTDO</text>
<text x="146.9" y="130.5">GPIO2</text>
<text x="175" y="127.9">SD_DATA_2</text>
<text x="179" y="130.5">GPIO17</text>
<text x="186.7" y="131.7">26</text>
<text x="186.7" y="129.2">27</text>
<text x="186.7" y="126.6">28</text>
<text x="91.5" y="133">A2</text>
<text x="91.5" y="135.5">A3</text>
<text x="94.8" y="134.3">NC</text>
<text x="94.8" y="136.8">NC</text>
<text x="116.4" y="136.8">DO(IO1)</text>
<text x="120.7" y="134.3">NC</text>
<text x="124.5" y="135.5">D2</text>
<text x="124.5" y="133">D1</text>
<text x="143.7" y="134.3">24</text>
<text x="146.9" y="133">GPIO0</text>
<text x="146.9" y="135.5">GPIO4</text>
<text x="176.2" y="133">VDD_SDIO</text>
<text x="179" y="135.5">GPIO16</text>
<text x="186.7" y="134.3">25</text>
<text x="91.5" y="138.1">A4</text>
<text x="91.5" y="140.6">A5</text>
<text x="91.5" y="143.2">B1</text>
<text x="94.8" y="139.3">/RESET</text>
<text x="94.8" y="141.9">NC</text>
<text x="113.5" y="141.9">/HOLD(IO3)</text>
<text x="117.3" y="139.3">DI(IO0)</text>
<text x="124.5" y="143.2">D5</text>
<text x="124.5" y="140.6">D4</text>
<text x="124.5" y="138.1">D3</text>
<text x="91.5" y="145.7">B2</text>
<text x="91.5" y="148.2">B3</text>
<text x="94.8" y="144.4">NC</text>
<text x="94.8" y="147">CLK</text>
<text x="94.8" y="149.5">GND</text>
<text x="120.7" y="149.5">NC</text>
<text x="120.7" y="147">NC</text>
<text x="120.7" y="144.4">NC</text>
<text x="124.5" y="148.2">E2</text>
<text x="124.5" y="145.7">E1</text>
<text x="179.2" y="149.5">1 U4</text>
<text x="192.9" y="149.5">2</text>
<text x="207.1" y="149.5">1</text>
<text x="220.9" y="149.5">2</text>
<text x="91.4" y="155.9">C1</text>
<text x="91.5" y="150.8">B4</text>
<text x="91.5" y="153.3">B5</text>
<text x="94.8" y="152">VCC</text>
<text x="94.8" y="154.6">NC</text>
<text x="120.7" y="154.6">NC</text>
<text x="120.7" y="152">NC</text>
<text x="124.5" y="155.9">E5</text>
<text x="124.5" y="153.3">E4</text>
<text x="124.5" y="150.8">E3</text>
<text x="53.3" y="157.1">1</text>
<text x="53.3" y="159.7">2</text>
<text x="55.4" y="158.4">VIN</text>
<text x="55.4" y="160.9">VSS</text>
<text x="68.7" y="158.4">VOUT</text>
<text x="74.9" y="157.1">5</text>
<text x="91.4" y="158.4">C2</text>
<text x="91.4" y="160.9">C3</text>
<text x="94.8" y="157.1">NC</text>
<text x="94.8" y="159.7">/CS</text>
<text x="120.7" y="157.1">NC</text>
<text x="192.9" y="159.7">4</text>
<text x="220.9" y="159.7">4</text>
<text x="53.3" y="162.2">3</text>
<text x="55.4" y="163.5">CE</text>
<text x="71.2" y="163.5">NC</text>
<text x="74.9" y="162.2">4</text>
<text x="91.4" y="163.5">C4</text>
<text x="91.4" y="166">C5</text>
<text x="94.8" y="162.2">NC</text>
<text x="94.8" y="164.7">/WP(IO2)</text>
<text x="94.8" y="167.3">NC</text>
</g>
<g font-size="1.8" fill="#00f">
<text x="38.8" y="36.7" transform="rotate(-90 38.8 36.7)">GND</text>
<text x="41.3" y="36.7" transform="rotate(-90 41.3 36.7)">GND</text>
<text x="25.3" y="45.1">VBUS</text>
<text x="25.3" y="42.6">GND</text>
<text x="45.6" y="45.1">Type-C-16P</text>
<text x="25.3" y="52.8">USB_DM</text>
<text x="95.1" y="48.9">GND</text>
<text x="95.1" y="51.5">U0RXD</text>
<text x="120.5" y="48.9">3V3</text>
<text x="234.4" y="51.9" transform="rotate(-90 234.4 51.9)">GND</text>
<text x="25.3" y="57.8">USB_DM</text>
<text x="25.3" y="55.3">USB_DP</text>
<text x="95.1" y="56.6">3V34</text>
<text x="95.1" y="54">U0TXD</text>
<text x="95.1" y="59.1">USB_DP</text>
<text x="120.5" y="56.6">DTR</text>
<text x="120.5" y="54">RTS</text>
<text x="238.6" y="57.8">CW324S-01</text>
<text x="25.3" y="60.4">USB_DP</text>
<text x="84.5" y="64.6" transform="rotate(-90 84.5 64.6)">V_SYS</text>
<text x="95.1" y="61.6">USB_DM</text>
<text x="234.4" y="63.4" transform="rotate(-90 234.4 63.4)">RF_ANT</text>
<text x="25.3" y="68">VBUS</text>
<text x="25.3" y="70.5">GND</text>
<text x="53.2" y="70.5">VBUS</text>
<text x="65.9" y="70.5">V_SYS</text>
<text x="98.9" y="71.8">CH340C</text>
<text x="38.8" y="77.3" transform="rotate(-90 38.8 77.3)">GND</text>
<text x="41.3" y="77.3" transform="rotate(-90 41.3 77.3)">GND</text>
<text x="58.3" y="74.3">B5819W</text>
<text x="84.5" y="77.3" transform="rotate(-90 84.5 77.3)">VBAT</text>
<text x="90" y="73.1">AO3401A</text>
<text x="142.1" y="75.6">3V31</text>
<text x="190.4" y="73.1">GND</text>
<text x="102.3" y="82.4" transform="rotate(-90 102.3 82.4)">EN</text>
<text x="117.5" y="82.4" transform="rotate(-90 117.5 82.4)">GPIO0</text>
<text x="142.1" y="78.2">RF_ANT</text>
<text x="142.1" y="83.2">3V34</text>
<text x="142.1" y="80.7">3V33</text>
<text x="190.4" y="83.2">XTAL_P</text>
<text x="190.4" y="80.7">3V3</text>
<text x="111.6" y="88.3">RTS</text>
<text x="142.1" y="85.8">VP5</text>
<text x="190.4" y="85.8">XTAL_N</text>
<text x="190.4" y="88.3">3V3</text>
<text x="102.3" y="95.1" transform="rotate(-90 102.3 95.1)">RTS</text>
<text x="104" y="90.9">MMBT3904</text>
<text x="117.5" y="95.1" transform="rotate(-90 117.5 95.1)">DTR</text>
<text x="119.3" y="90.9">MMBT3904</text>
<text x="142.1" y="95.9">EN9</text>
<text x="142.1" y="93.4">VN8</text>
<text x="190.4" y="93.4">U0TXD</text>
<text x="190.4" y="95.9">U0RXD</text>
<text x="190.4" y="90.9">IO21</text>
<text x="190.4" y="98.5">IO22</text>
<text x="190.4" y="101">IO19</text>
<text x="190.4" y="103.6">3V3</text>
<text x="238.6" y="104.8">3V3</text>
<text x="238.6" y="107.4">EN</text>
<text x="259" y="104.8">V_SYS</text>
<text x="259" y="107.4">IO21</text>
<text x="25.3" y="112.4">VBAT</text>
<text x="50.7" y="111.2">GND</text>
<text x="78.6" y="111.2">VBUS</text>
<text x="78.6" y="108.6">GND</text>
<text x="101.5" y="109.9">GND</text>
<text x="119.3" y="109.9">XTAL_N</text>
<text x="142.1" y="108.6">IO25</text>
<text x="142.1" y="111.2">IO26</text>
<text x="142.1" y="113.7">IO27</text>
<text x="190.4" y="113.7">FLASH_CS</text>
<text x="190.4" y="108.6">IO18</text>
<text x="238.6" y="112.4">VN</text>
<text x="238.6" y="109.9">VP</text>
<text x="259" y="109.9">IO22</text>
<text x="259" y="112.4">U0TXD</text>
<text x="25.3" y="115">GND</text>
<text x="50.7" y="116.3">GND</text>
<text x="50.7" y="118.8">VBUS</text>
<text x="78.6" y="118.8">VBAT</text>
<text x="101.5" y="115">XTAL_P</text>
<text x="119.3" y="115">GND</text>
<text x="190.4" y="118.8">FLASH_CLK</text>
<text x="190.4" y="116.3">FLASH_DO</text>
<text x="238.6" y="117.5">IO26</text>
<text x="238.6" y="115">IO25</text>
<text x="259" y="117.5">IO19</text>
<text x="259" y="115">U0RXD</text>
<text x="29.1" y="120.1">PH2.0-2P</text>
<text x="54.5" y="123.9">TP4056</text>
<text x="105.3" y="120.1">40MHz</text>
<text x="142.1" y="121.3">3V3</text>
<text x="190.4" y="121.3">FLASH_DI</text>
<text x="190.4" y="123.9">FLASH_HOLD</text>
<text x="238.6" y="122.6">GND</text>
<text x="238.6" y="120.1">IO27</text>
<text x="259" y="122.6">GND</text>
<text x="259" y="120.1">IO18</text>
<text x="142.1" y="131.5">GPIO0</text>
<text x="190.4" y="126.4">FLASH_WP</text>
<text x="190.4" y="131.5">VDD_SDIO</text>
<text x="90" y="137.8">VDD_SDIO</text>
<text x="128.1" y="135.3">FLASH_DO</text>
<text x="128.1" y="137.8">FLASH_DI</text>
<text x="128.1" y="140.4">FLASH_HOLD</text>
<text x="145.9" y="139.1">ESP32-D0WD-V3</text>
<text x="90" y="148">GND</text>
<text x="90" y="145.5">FLASH_CLK</text>
<text x="175.1" y="149.3">EN</text>
<text x="198" y="149.3">EN</text>
<text x="203.1" y="149.3">GPIO0 U3</text>
<text x="225.9" y="149.3">GPIO0</text>
<text x="90" y="150.5">VDD_SDIO</text>
<text x="50.7" y="159.4">GND</text>
<text x="50.7" y="156.9">V_SYS</text>
<text x="50.7" y="162">V_SYS</text>
<text x="78.6" y="156.9">3V3</text>
<text x="90" y="158.2">FLASH_CS</text>
<text x="175.1" y="159.4">GND3</text>
<text x="181.5" y="162">TS-1187</text>
<text x="198" y="159.4">GND GND3</text>
<text x="209.4" y="162">TS-1187</text>
<text x="225.9" y="159.4">GND</text>
<text x="54.5" y="167.1">ME6211C33M5G-N</text>
<text x="90" y="163.2">FLASH_WP</text>
<text x="93.9" y="170.9">W25Q32JVTBIQ TR</text>
</g>
<g font-size="1.8" fill="#000080">
<text x="45.6" y="42.6">USB1</text>
<text x="98.9" y="46.4">U1</text>
<text x="238.6" y="55.3">ANT1</text>
<text x="58.3" y="68">D1</text>
<text x="90" y="70.5">Q1</text>
<text x="145.9" y="70.5">U6</text>
<text x="104" y="88.3">Q2</text>
<text x="119.3" y="88.3">Q3</text>
<text x="54.5" y="106.1">U5</text>
<text x="105.3" y="107.4">X1</text>
<text x="242.4" y="102.3">H1</text>
<text x="262.8" y="102.3">H2</text>
<text x="29.1" y="109.9">U2</text>
<text x="93.9" y="130.2">U7</text>
<text x="54.5" y="153.1">LDO1</text>
</g>
</svg>
